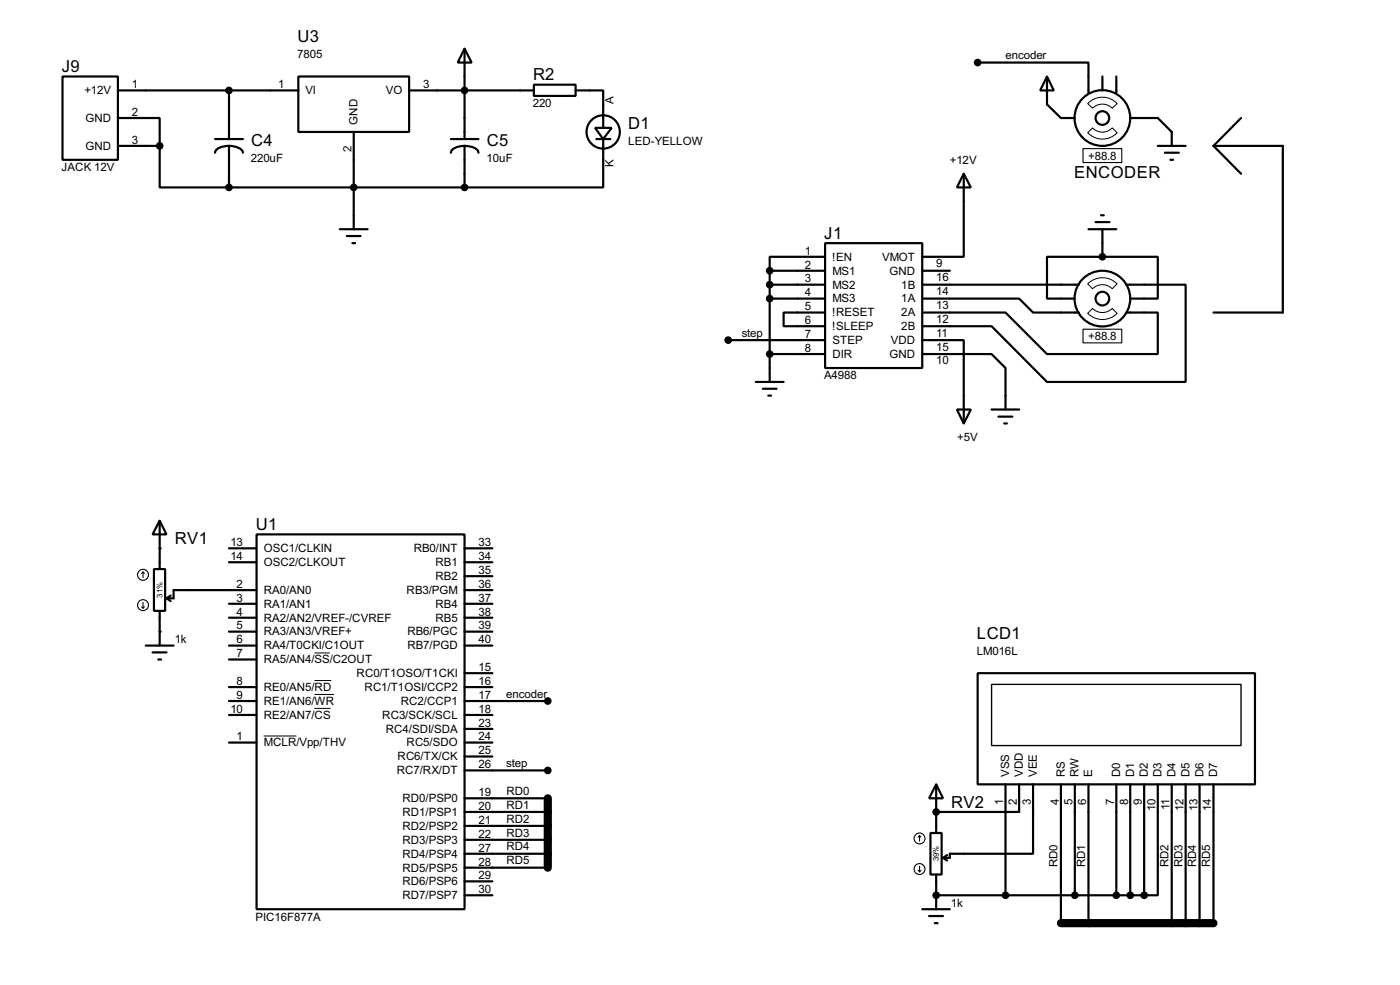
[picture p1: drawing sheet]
<svg xmlns="http://www.w3.org/2000/svg" width="256mm" height="180mm" viewBox="0 0 256 180" stroke-linecap="round" stroke-linejoin="round" font-family="sans-serif">
<path d="M100.4 146.1v12.7M194.4 169h27.9" fill="none" stroke="#000" stroke-width="1.5"/>
<g fill="#000">
<circle cx="29.3" cy="115.6" r=".2"/>
<circle cx="29.3" cy="100.4" r=".2"/>
<circle cx="171.5" cy="148.6" r=".2"/>
<circle cx="171.5" cy="163.9" r=".2"/>
</g>
<g fill="none" stroke="#000" stroke-width=".4">
<path d="M11.5 14h10.1v15.3h-10.1zM21.6 16.6h33.1M42 16.6v8.9M54.7 14h20.3v10.2h-20.3zM75 16.6h22.8M85.1 8.9l1.3 2.6h-2.5zM85.1 8.9v16.6M97.8 15.5h7.7v2.1h-7.7zM105.5 16.6h5v6.8M179.1 11.5h20.3v5.6M191.8 14l1.3 2.6h-2.5zM191.8 14v5.1l2.6 2.5h2.5"/>
<path d="M202 14v2.6M204.5 14v3.1M21.6 21.6h7.7v5.1M21.6 26.7h7.7M29.3 26.7v7.6h12.7M39.4 25.5h5.1M42 26.7a3.3 3.3 0 0 1 2.4 .9l.1 .4M42 26.7a3.2 3.2 0 0 0-2.5 .9l-.1 .4M42 34.3h43.1M42 26.7v7.6M64.8 24.2v17.8M82.6 25.5h5.1"/>
<path d="M85.1 26.7a3.2 3.2 0 0 1 2.5 .9l.1 .4M85.1 26.7a2.27 2.27 0 0 0-2.5 1.3M85.1 26.7v7.6M109 23.4h3.1l-1.6 2.1zM109.3 25.5h2.5M110.5 25.5v8.8h-25.4M176.6 31.8l1.3 2.5h-2.6zM176.6 31.8v15.2h-7.6M201.7 39.4h.5M207.1 21.6h5l2.6 2.6v2.5M212.1 26.7h5.1M213.4 28h2.6"/>
<path d="M214.4 29.3h.5M222.3 26.7h12.7v30.5h-12.7M222.3 26.7l5.1 5.1M227.4 21.6l-5.1 5.1M62.3 42h5.1M63.6 43.2h2.5M64.6 44.5h.5M141 52.1h10.2M141 49.6v20.3M141 54.7h10.2M141 49.6h10.2M151.2 44.5h17.8v22.9h-17.8z"/>
<path d="M151.2 57.2h-7.6v2.5h7.6M151.2 47h-10.2v2.6M169 54.7h17.7l2.6 2.5h8.4M169 57.2h15.2l7.6 7.6h20.3v-7.6h-5.8M169 52.1h28.7M169 49.6h5M199.4 42h5.1M200.7 40.7h2.6M202 47h-10.2v7.7h5.1M202 47h10.1v7.7h-5M202 42v5M206.3 52.1h10.9v17.8h-25.4l-10.1-10.2h-12.7"/>
<path d="M133.4 62.3h17.8M138.5 69.9h5.1M139.8 71.2h2.5M140.8 72.4h.5M141 64.8h10.2M169 62.3h7.6v15.2M169 64.8h12.7l2.5 2.6v7.6M175.3 75h2.6l-1.3 2.5zM181.7 75h5M182.9 76.3h2.6M184 77.5h.5M29.3 95.3l1.2 2.5h-2.5z"/>
<path d="M29.3 95.3v8.9M47 97.8h38.1v68.6h-38.1zM26.7 118.2h5.1M28 119.4h2.5M28.2 104.2h2.1v7.6h-2.1zM29.3 111.8v6.4M30.5 109.5l.8 .5M31.3 109l-.8 .5M42 110.5h5M42 113.1h5M42 118.2h5M42 100.4h5"/>
<path d="M42 102.9h5M42 115.6h5M47 108h-15.2v1.5h-1.3M85.1 108h5.1M85.1 110.5h5.1M85.1 113.1h5.1M85.1 118.2h5.1M85.1 100.4h5.1M85.1 102.9h5.1M85.1 115.6h5.1M85.1 105.5h5.1M29 120.7h.5"/>
<path d="M42 128.3h5M42 120.7h5M42 125.8h5M42 130.9h5M42 135.9h5M85.1 128.3h15.3M85.1 125.8h5.1M85.1 130.9h5.1M85.1 138.5h5.1M85.1 135.9h5.1M85.1 133.4h5.1M85.1 123.2h5.1"/>
<path d="M179.1 123.2h50.8v20.4h-50.8zM85.1 148.6h15.3M85.1 146.1h15.3M85.1 151.2h15.3M85.1 153.7h15.3M85.1 156.3h15.3M85.1 158.8h15.3M85.1 141h15.3M170.5 152.5h2v7.6h-2zM171.5 143.6l1.3 2.5h-2.6zM171.5 143.6v8.9M172.8 157l.7 .5"/>
<path d="M173.5 156.5l-.7 .5M184.2 143.6v20.3M186.7 143.6v5h-15.2M189.3 143.6v12.7h-15.3v.7h-1.2M194.4 143.6v25.4M196.9 143.6v20.3M199.4 143.6v25.4M204.5 143.6v20.3M207.1 143.6v20.3M209.6 143.6v20.3M212.1 143.6v20.3h-2.5M214.7 143.6v25.4"/>
<path d="M217.2 143.6v25.4M219.8 143.6v25.4M222.3 143.6v25.4M85.1 163.9h5.1M85.1 161.3h5.1M169 166.4h5M170.2 167.7h2.6M171.3 169h.5M171.5 163.9h38.1M171.5 160.1v6.3"/>
<circle cx="110.5" cy="24.2" r="3.1"/>
<circle cx="201.9" cy="21.6" r="5.1"/>
<circle cx="201.9" cy="21.6" r="1.25"/>
<circle cx="201.9" cy="54.7" r="5.1"/>
<circle cx="201.9" cy="54.7" r="1.25"/>
</g>
<path d="M199.3 19a3.7 3.7 0 0 1 5.4 0l-.9 .8a2.54 2.54 0 0 0-3.6 0zM200.2 23.4a2.45 2.45 0 0 0 3.6 0l.9 .9a3.7 3.7 0 0 1-5.4 0zM199.3 57.4l.9-.9a2.54 2.54 0 0 0 3.6 0l.9 .9a3.8 3.8 0 0 1-5.4 0zM199.3 52a3.8 3.8 0 0 1 5.4 0l-.9 .9a2.54 2.54 0 0 0-3.6 0zM57.6 119.5h2.8M48.3 134.7h6M57.6 124.6h3.1M57.6 127.1h3.6M57.6 129.7h3" fill="none" stroke="#000" stroke-width=".18"/>
<g fill="none" stroke="#000" stroke-width=".2">
<path d="M198.4 27.2h7.1v2.6h-7.1zM198.4 60.3h7.1v2.5h-7.1zM26 111.1l.2 .2M26.2 104.7l-.2 .3M26.2 104.7l.3 .3M26.2 104.7v1M26.2 110.3v1M26.5 111.1l-.3 .2M168.2 159.3l.3 .3M168.5 153l-.3 .2M168.5 153l.2 .2M168.5 153v1"/>
<path d="M168.5 158.6v1M168.7 159.3l-.2 .3"/>
<circle cx="26.2" cy="105.2" r="1"/>
<circle cx="26.2" cy="110.8" r="1"/>
<circle cx="168.4" cy="159.1" r="1"/>
<circle cx="168.4" cy="153.5" r="1"/>
</g>
<path d="M181.7 125.3h45.7v11.2h-45.7z" fill="none" stroke="#000" stroke-width=".25"/>
<g fill="#000" stroke="#000" stroke-width=".4">
<circle cx="41.9" cy="16.6" r=".5"/>
<circle cx="85.1" cy="16.6" r=".5"/>
<circle cx="179.1" cy="11.5" r=".5"/>
<circle cx="29.2" cy="26.7" r=".5"/>
<circle cx="41.9" cy="34.3" r=".5"/>
<circle cx="64.8" cy="34.3" r=".5"/>
<circle cx="85.1" cy="34.3" r=".5"/>
<circle cx="141" cy="54.7" r=".5"/>
<circle cx="141" cy="49.6" r=".5"/>
<circle cx="141" cy="52.1" r=".5"/>
<circle cx="201.9" cy="47" r=".5"/>
<circle cx="133.4" cy="62.3" r=".5"/>
<circle cx="141" cy="64.8" r=".5"/>
<circle cx="100.3" cy="128.3" r=".5"/>
<circle cx="100.3" cy="141" r=".5"/>
<circle cx="171.5" cy="148.6" r=".5"/>
<circle cx="171.5" cy="163.9" r=".5"/>
<circle cx="184.2" cy="163.9" r=".5"/>
<circle cx="196.9" cy="163.9" r=".5"/>
<circle cx="204.5" cy="163.9" r=".5"/>
<circle cx="207" cy="163.9" r=".5"/>
<circle cx="209.6" cy="163.9" r=".5"/>
</g>
<g font-size="3.4">
<text x="54.5" y="7.6">U3</text>
<text x="11.3" y="13.2">J9</text>
<text x="97.7" y="14.7">R2</text>
<text x="115.1" y="23.6">D1</text>
<text x="46" y="26.7">C4</text>
<text x="89.2" y="26.7">C5</text>
<text x="196.8" y="32.6">ENCODER</text>
<text x="151" y="43.7">J1</text>
<text x="32.1" y="99.6">RV1</text>
<text x="46.9" y="97">U1</text>
<text x="179" y="116.9">LCD1</text>
<text x="174.3" y="147.8">RV2</text>
</g>
<g font-size="2.4">
<text x="54.5" y="10.6">7805</text>
<text x="184.2" y="10.9">encoder</text>
<text x="15.5" y="17.3">+12V</text>
<text x="24.2" y="16.2">1</text>
<text x="51" y="16.2">1</text>
<text x="55.9" y="17.3">VI</text>
<text x="70.7" y="17.3">VO</text>
<text x="77.5" y="16.2">3</text>
<text x="15.6" y="22.3">GND</text>
<text x="24.2" y="21.2">2</text>
<text x="65.5" y="22.9" transform="rotate(-90 65.5 22.9)">GND</text>
<text x="97.6" y="19.7">220</text>
<text x="112.4" y="19.1" transform="rotate(-90 112.4 19.1)">A</text>
<text x="15.6" y="27.4">GND</text>
<text x="24.2" y="26.3">3</text>
<text x="45.9" y="29.6">220uF</text>
<text x="64.4" y="27.9" transform="rotate(-90 64.4 27.9)">2</text>
<text x="89.2" y="29.6">10uF</text>
<text x="115.1" y="26.6">LED-YELLOW</text>
<text x="174" y="30">+12V</text>
<text x="199.4" y="29.2">+88.8</text>
<text x="11.3" y="31.4">JACK 12V</text>
<text x="112.4" y="30.6" transform="rotate(-90 112.4 30.6)">K</text>
<text x="147.5" y="46.6">1</text>
<text x="152.5" y="47.7">!EN</text>
<text x="161.6" y="47.7">VMOT</text>
<text x="147.5" y="49.2">2</text>
<text x="147.5" y="51.7">3</text>
<text x="152.5" y="50.3">MS1</text>
<text x="152.5" y="52.8">MS2</text>
<text x="162.9" y="50.3">GND</text>
<text x="165.1" y="52.8">1B</text>
<text x="171.5" y="48.9">9</text>
<text x="171.5" y="51.5">16</text>
<text x="171.5" y="54">14</text>
<text x="147.5" y="54.3">4</text>
<text x="147.5" y="56.8">5</text>
<text x="147.5" y="59.3">6</text>
<text x="152.5" y="57.9">!RESET</text>
<text x="152.5" y="55.4">MS3</text>
<text x="165.1" y="55.4">1A</text>
<text x="165.1" y="57.9">2A</text>
<text x="171.5" y="56.6">13</text>
<text x="171.5" y="59.1">12</text>
<text x="135.9" y="61.7">step</text>
<text x="147.5" y="61.9">7</text>
<text x="147.5" y="64.4">8</text>
<text x="152.5" y="60.4">!SLEEP</text>
<text x="152.5" y="63">STEP</text>
<text x="152.5" y="65.5">DIR</text>
<text x="162.9" y="65.5">GND</text>
<text x="163.2" y="63">VDD</text>
<text x="165.1" y="60.4">2B</text>
<text x="171.5" y="61.6">11</text>
<text x="171.5" y="64.2">15</text>
<text x="199.4" y="62.2">+88.8</text>
<text x="151" y="69.5">A4988</text>
<text x="171.5" y="66.7">10</text>
<text x="175.4" y="80.8">+5V</text>
<text x="42.2" y="100">13</text>
<text x="48.3" y="101.1">OSC1/CLKIN</text>
<text x="75.8" y="101.1">RB0/INT</text>
<text x="87.7" y="100">33</text>
<text x="42.2" y="102.5">14</text>
<text x="43.4" y="107.6">2</text>
<text x="48.3" y="103.6">OSC2/CLKOUT</text>
<text x="79.8" y="106.2">RB2</text>
<text x="79.8" y="103.6">RB1</text>
<text x="87.7" y="107.6">36</text>
<text x="87.7" y="105.1">35</text>
<text x="87.7" y="102.5">34</text>
<text x="43.4" y="110.1">3</text>
<text x="43.4" y="112.7">4</text>
<text x="48.3" y="108.7">RA0/AN0</text>
<text x="48.3" y="111.2">RA1/AN1</text>
<text x="48.3" y="113.8">RA2/AN2/VREF-/CVREF</text>
<text x="74.5" y="108.7">RB3/PGM</text>
<text x="79.8" y="113.8">RB5</text>
<text x="79.8" y="111.2">RB4</text>
<text x="87.7" y="112.7">38</text>
<text x="87.7" y="110.1">37</text>
<text x="32" y="117.7">1k</text>
<text x="43.4" y="117.8">6</text>
<text x="43.4" y="115.2">5</text>
<text x="48.3" y="118.9">RA4/T0CKI/C1OUT</text>
<text x="48.3" y="116.3">RA3/AN3/VREF+</text>
<text x="74.6" y="118.9">RB7/PGD</text>
<text x="74.6" y="116.3">RB6/PGC</text>
<text x="87.7" y="117.8">40</text>
<text x="87.7" y="115.2">39</text>
<text x="178.9" y="119.9">LM016L</text>
<text x="43.4" y="120.3">7</text>
<text x="43.4" y="125.4">8</text>
<text x="48.3" y="121.4">RA5/AN4/SS/C2OUT</text>
<text x="65.3" y="123.9">RC0/T1OSO/T1CKI</text>
<text x="87.7" y="125.4">16</text>
<text x="87.7" y="122.8">15</text>
<text x="42.2" y="130.5">10</text>
<text x="43.4" y="127.9">9</text>
<text x="48.3" y="126.5">RE0/AN5/RD</text>
<text x="48.3" y="129">RE1/AN6/WR</text>
<text x="48.3" y="131.6">RE2/AN7/CS</text>
<text x="66.8" y="126.5">RC1/T1OSI/CCP2</text>
<text x="70" y="131.6">RC3/SCK/SCL</text>
<text x="73.4" y="129">RC2/CCP1</text>
<text x="87.7" y="127.9">17</text>
<text x="87.7" y="130.5">18</text>
<text x="92.8" y="127.7">encoder</text>
<text x="43.4" y="135.5">1</text>
<text x="48.3" y="136.6">MCLR/Vpp/THV</text>
<text x="70.7" y="134.1">RC4/SDI/SDA</text>
<text x="74.5" y="136.6">RC5/SDO</text>
<text x="87.7" y="135.5">24</text>
<text x="87.7" y="133">23</text>
<text x="72.7" y="141.7">RC7/RX/DT</text>
<text x="72.8" y="139.2">RC6/TX/CK</text>
<text x="87.7" y="140.6">26</text>
<text x="87.7" y="138.1">25</text>
<text x="92.8" y="140.4">step</text>
<text x="184.9" y="142.2" transform="rotate(-90 184.9 142.2)">VSS</text>
<text x="187.4" y="142.2" transform="rotate(-90 187.4 142.2)">VDD</text>
<text x="190" y="142.2" transform="rotate(-90 190 142.2)">VEE</text>
<text x="195.1" y="142.2" transform="rotate(-90 195.1 142.2)">RS</text>
<text x="197.6" y="142.2" transform="rotate(-90 197.6 142.2)">RW</text>
<text x="200.1" y="142.2" transform="rotate(-90 200.1 142.2)">E</text>
<text x="205.2" y="142.2" transform="rotate(-90 205.2 142.2)">D0</text>
<text x="207.8" y="142.2" transform="rotate(-90 207.8 142.2)">D1</text>
<text x="210.3" y="142.2" transform="rotate(-90 210.3 142.2)">D2</text>
<text x="212.8" y="142.2" transform="rotate(-90 212.8 142.2)">D3</text>
<text x="215.4" y="142.2" transform="rotate(-90 215.4 142.2)">D4</text>
<text x="217.9" y="142.2" transform="rotate(-90 217.9 142.2)">D5</text>
<text x="220.5" y="142.2" transform="rotate(-90 220.5 142.2)">D6</text>
<text x="223" y="142.2" transform="rotate(-90 223 142.2)">D7</text>
<text x="73.7" y="146.8">RD0/PSP0</text>
<text x="73.7" y="149.3">RD1/PSP1</text>
<text x="87.7" y="145.7">19</text>
<text x="87.7" y="148.2">20</text>
<text x="92.8" y="145.5">RD0</text>
<text x="92.8" y="148">RD1</text>
<text x="183.8" y="147.3" transform="rotate(-90 183.8 147.3)">1</text>
<text x="186.3" y="147.2" transform="rotate(-90 186.3 147.2)">2</text>
<text x="188.9" y="147.2" transform="rotate(-90 188.9 147.2)">3</text>
<text x="194" y="147.3" transform="rotate(-90 194 147.3)">4</text>
<text x="196.5" y="147.3" transform="rotate(-90 196.5 147.3)">5</text>
<text x="199" y="147.2" transform="rotate(-90 199 147.2)">6</text>
<text x="204.1" y="147.3" transform="rotate(-90 204.1 147.3)">7</text>
<text x="206.7" y="147.3" transform="rotate(-90 206.7 147.3)">8</text>
<text x="209.2" y="147.3" transform="rotate(-90 209.2 147.3)">9</text>
<text x="211.7" y="148.4" transform="rotate(-90 211.7 148.4)">10</text>
<text x="214.3" y="148.2" transform="rotate(-90 214.3 148.2)">11</text>
<text x="216.8" y="148.4" transform="rotate(-90 216.8 148.4)">12</text>
<text x="219.4" y="148.4" transform="rotate(-90 219.4 148.4)">13</text>
<text x="221.9" y="148.4" transform="rotate(-90 221.9 148.4)">14</text>
<text x="73.7" y="154.4">RD3/PSP3</text>
<text x="73.7" y="151.9">RD2/PSP2</text>
<text x="87.7" y="155.9">27</text>
<text x="87.7" y="153.3">22</text>
<text x="87.7" y="150.8">21</text>
<text x="92.8" y="150.6">RD2</text>
<text x="92.8" y="153.1">RD3</text>
<text x="92.8" y="155.7">RD4</text>
<text x="73.7" y="159.5">RD5/PSP5</text>
<text x="73.7" y="157">RD4/PSP4</text>
<text x="87.7" y="160.9">29</text>
<text x="87.7" y="158.4">28</text>
<text x="92.8" y="158.2">RD5</text>
<text x="193.8" y="158.8" transform="rotate(-90 193.8 158.8)">RD0</text>
<text x="198.8" y="158.8" transform="rotate(-90 198.8 158.8)">RD1</text>
<text x="214.1" y="158.8" transform="rotate(-90 214.1 158.8)">RD2</text>
<text x="216.6" y="158.8" transform="rotate(-90 216.6 158.8)">RD3</text>
<text x="219.2" y="158.8" transform="rotate(-90 219.2 158.8)">RD4</text>
<text x="221.7" y="158.8" transform="rotate(-90 221.7 158.8)">RD5</text>
<text x="73.7" y="164.6">RD7/PSP7</text>
<text x="73.7" y="162">RD6/PSP6</text>
<text x="87.7" y="163.5">30</text>
<text x="174.2" y="166">1k</text>
<text x="46.8" y="168.5">PIC16F877A</text>
</g>
<g font-size="1.6">
<text x="29.8" y="109.4" transform="rotate(-90 29.8 109.4)">31%</text>
<text x="172" y="157.7" transform="rotate(-90 172 157.7)">39%</text>
</g>
</svg>
